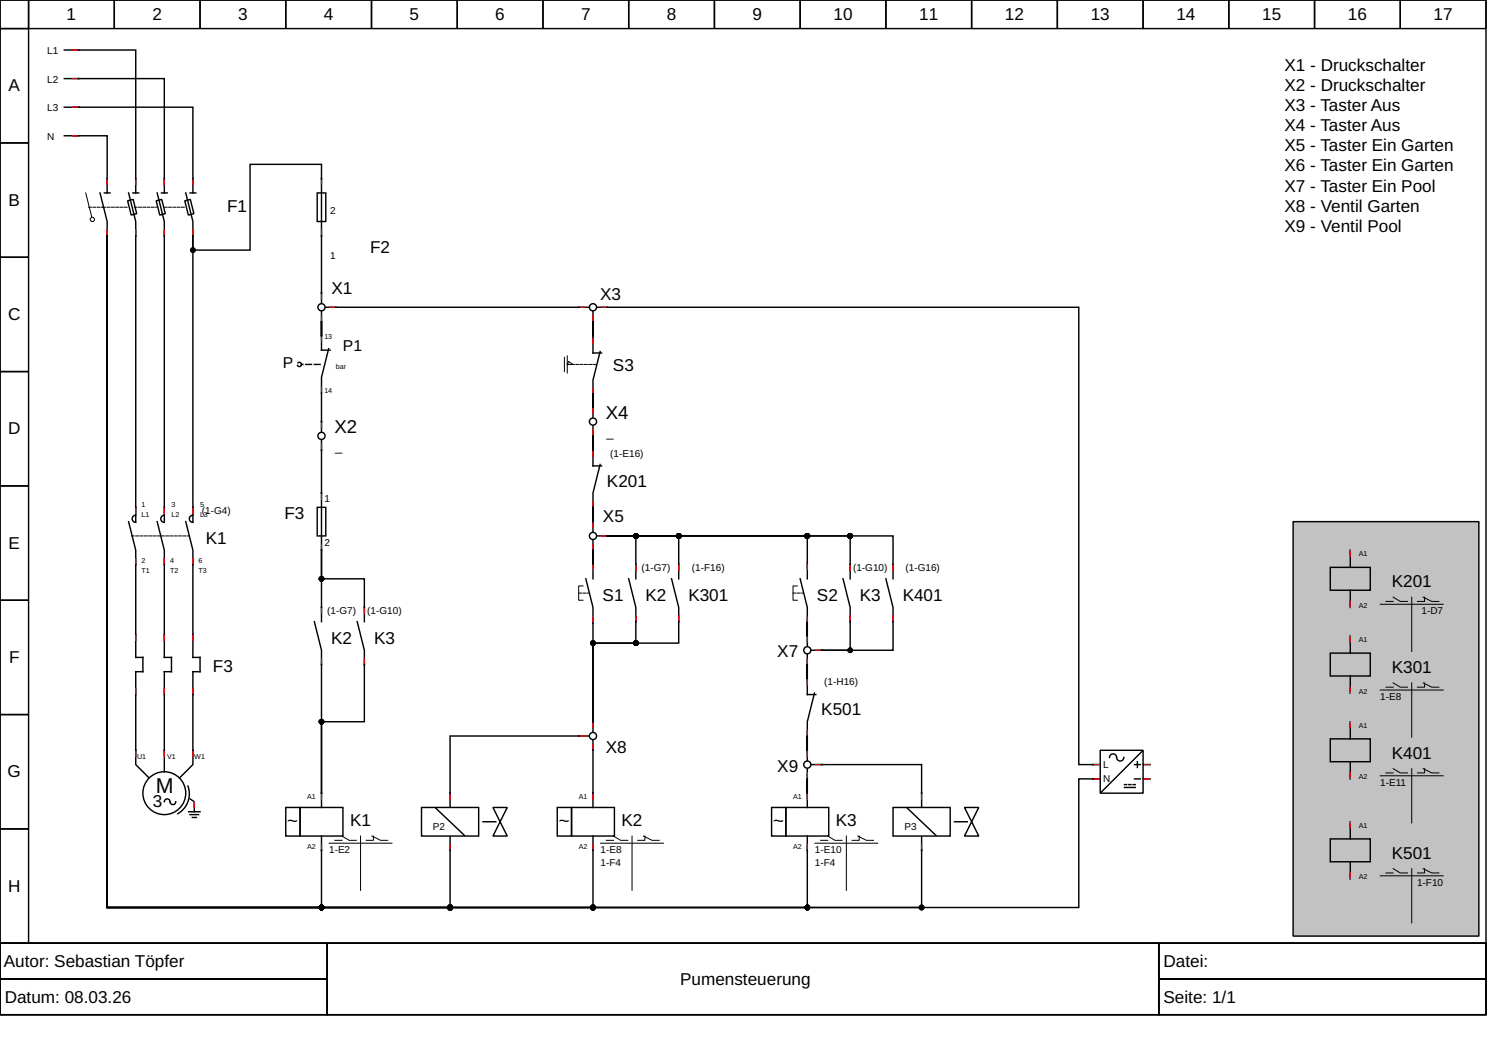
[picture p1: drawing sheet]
<svg xmlns="http://www.w3.org/2000/svg" width="297mm" height="210mm" viewBox="0 0 297 210" stroke-linecap="round" stroke-linejoin="round" font-family="sans-serif">
<g fill="none" stroke="#000" stroke-width=".29">
<path d="M0 0h296.8v188.4h-296.8zM0 0h5.7v5.7h-5.7zM5.7 0h17.1v5.7h-17.1zM22.8 0h17.2v5.7h-17.2zM40 0h17.1v5.7h-17.1zM57.1 0h17.1v5.7h-17.1zM74.2 0h17.1v5.7h-17.1zM91.3 0h17.2v5.7h-17.2zM108.5 0h17.1v5.7h-17.1zM125.6 0h17.1v5.7h-17.1zM142.7 0h17.1v5.7h-17.1zM159.8 0h17.2v5.7h-17.2z"/>
<path d="M177 0h17.1v5.7h-17.1zM194.1 0h17.1v5.7h-17.1zM211.2 0h17.1v5.7h-17.1zM228.3 0h17.2v5.7h-17.2zM245.5 0h17.1v5.7h-17.1zM262.6 0h17.1v5.7h-17.1zM279.7 0h17.1v5.7h-17.1zM0 5.7h5.7v22.8h-5.7zM0 28.5h5.7v22.9h-5.7zM0 51.4h5.7v22.8h-5.7zM0 74.2h5.7v22.8h-5.7zM0 97h5.7v22.9h-5.7z"/>
<path d="M0 119.9h5.7v22.8h-5.7zM0 142.7h5.7v22.8h-5.7zM0 165.5h5.7v22.9h-5.7zM0 188.4h296.8v14.3h-296.8zM0 188.4h65.4v7.1h-65.4zM0 195.5h65.4v7.2h-65.4zM65.4 188.4h166.1v14.3h-166.1zM231.5 188.4h65.3v7.1h-65.3zM231.5 195.5h65.3v7.2h-65.3z"/>
</g>
<path d="M258.3 104.2h37.1v82.8h-37.1z" fill="#c2c2c2" stroke="#000" stroke-width=".29"/>
<g fill="none" stroke="#000" stroke-width=".29">
<path d="M20 38.5l1.4 5.7v2.9M20.8 38.5h1.2M21.4 35.7v2.8M25.7 38.5l1.4 5.7v2.9M26.5 38.5h1.2M27.1 35.7v2.8M31.4 38.5l1.4 5.7v2.9M32.3 38.5h1.1M32.8 35.7v2.8M37.1 38.5l1.4 5.7v2.9M38 38.5h1.1M38.5 35.7v2.8"/>
<path d="M63.4 38.5h1.7v5.7h-1.7zM64.2 35.7v11.4M25.5 40.1l1.1-.3 .7 2.9-1.1 .3zM31.2 40.1l1.1-.3 .7 2.9-1.1 .3zM36.9 40.1l1.1-.3 .7 2.9-1.1 .3zM64.2 58.5v2M64.2 62.2v2M64.2 67.1v2.8h1.7M65.1 61.4h2M65.6 69.6l-1.4 5.8v2.8M115.6 61.4h2M118.5 62.2v2"/>
<path d="M119.3 61.4h2M64.2 84.2v2M64.2 87.9v2M118.5 81.3v2M118.5 85.1v2M118.5 104.2v2M118.5 107.9v2M119.3 107h2M125.6 115.6l1.4 5.7v2.9M127 112.7v2.9M161.3 135.6v3.1h1.7M162.7 138.4l-1.4 5.7v2.9"/>
<path d="M27.1 149.8v2.9l2.6 2.6M32.8 149.8v4.3M37.5 157a4.6 4.6 0 0 1-2 5.5M38 159.6l.8 .5v2M38.5 149.8v2.9l-2.5 2.6M115.6 147h2M118.5 144.1v2M118.5 147.8v2M184.1 158.4v11.4M32.8 160.1a.57 .57 0 0 1 .6-.5 .57 .57 0 0 1 .6 .5 .57 .57 0 0 0 .5 .6 .57 .57 0 0 0 .6-.6M37.7 162.1h2.3M38 162.7h1.7"/>
<path d="M38.4 163.3h.8"/>
<circle cx="64.2" cy="61.4" r=".71"/>
<circle cx="118.5" cy="61.4" r=".71"/>
<circle cx="64.2" cy="87.1" r=".71"/>
<circle cx="118.5" cy="84.2" r=".71"/>
<circle cx="118.5" cy="107" r=".71"/>
<circle cx="32.8" cy="158.4" r="4.3"/>
<circle cx="118.5" cy="147" r=".71"/>
</g>
<g fill="none" stroke="#000" stroke-width=".2">
<path d="M17.1 38.5l1.2 4.9"/>
<circle cx="18.4" cy="43.8" r=".43"/>
</g>
<path d="M17.7 41.4h2.9M20.6 41.4h5.1M26.8 41.4h4.6M32.8 41.4h4.3" fill="none" stroke="#000" stroke-width=".2" stroke-dasharray=".6 .3"/>
<g fill="none" stroke="#f00" stroke-width=".29">
<path d="M21.4 35.7v1.1M27.1 35.7v1.1M32.8 35.7v1.1M38.5 35.7v1.1M64.2 35.7v1.1M21.4 46v1.1M27.1 46v1.1M32.8 46v1.1M38.5 46v1.1M64.2 46v1.1M64.2 58.5v1.2M64.2 63.1v1.1"/>
<path d="M64.2 67.1v1.1M64.2 77.4v1.1M65.9 61.4h1.2M115.6 61.4h1.1M118.5 63.1v1.1M120.2 61.4h1.1M64.2 84.2v1.1M64.2 88.8v1.1M118.5 81.3v1.2M118.5 85.9v1.2M118.5 104.2v1.1M118.5 108.7v1.2"/>
<path d="M120.2 107h1.1M127 112.7v1.2M127 123v1.2M161.3 135.6v1.1M27.1 149.8v1.2M32.8 149.8v1.2M38.5 149.8v1.2M115.6 147h1.1M118.5 144.1v1.2M118.5 148.7v1.1M161.3 145.9v1.1M38.8 160.1v1.2"/>
</g>
<g fill="none" stroke="#00f" stroke-width=".29">
<path d="M21.4 35.7h.1M27.1 35.7h.1M32.8 35.7h.1M38.5 35.7h.1M64.2 35.7h.1M21.4 47.1h.1M27.1 47.1h.1M32.8 47.1h.1M38.5 47.1h.1M64.2 47.1h.1M64.2 58.5h.1M64.2 64.2h.1"/>
<path d="M64.2 67.1h.1M64.2 78.5h.1M67.1 61.4h.1M115.6 61.4h.1M118.5 64.2h.1M121.3 61.4h.1M64.2 84.2h.1M64.2 89.9h.1M118.5 81.3h.1M118.5 87.1h.1M118.5 104.2h.1M118.5 109.9h.1"/>
<path d="M121.3 107h.1M127 112.7h.1M127 124.2h.1M161.3 135.6h.1M27.1 149.8h.1M32.8 149.8h.1M38.5 149.8h.1M115.6 147h.1M118.5 144.1h.1M118.5 149.8h.1M161.3 147h.1M38.8 160.1h.1"/>
</g>
<g fill="none" stroke="#000" stroke-width=".29" stroke-dasharray="1.1 .6">
<path d="M63.9 72.8h-3.6"/>
<circle cx="59.8" cy="72.8" r=".43"/>
</g>
<path d="M178.4 161.3h11.4v5.7h-11.4z" fill-rule="evenodd" fill="#fff" stroke="#000" stroke-width=".29"/>
<g fill="none" stroke="#000" stroke-width=".29">
<path d="M12.8 15.7h2.9M12.8 10h2.9M12.8 21.4h2.9M12.8 27.1h2.9M118.5 67.4v3.1h1.7M119.9 70.2l-1.4 5.7v2.9M64.2 98.5v11.4M118.5 89.9v3.1h1.7M119.9 92.8l-1.4 5.7v2.8M25.7 104.2l1.4 5.7v2.8M27.1 102.9a.71 .71 0 0 0-.7 .7 .71 .71 0 0 0 .7 .7M27.1 101.3v2.9"/>
<path d="M31.4 104.2l1.4 5.7v2.8M32.8 102.9a.71 .71 0 0 0-.7 .7 .71 .71 0 0 0 .7 .7M32.8 101.3v2.9M37.1 104.2l1.4 5.7v2.8M38.5 102.9a.71 .71 0 0 0-.7 .7 .71 .71 0 0 0 .7 .7M38.5 101.3v2.9M63.4 101.3h1.7v5.7h-1.7zM117 115.6l1.5 5.7v2.9M118.5 112.7v2.9M134.1 115.6l1.5 5.7v2.9M135.6 112.7v2.9M159.8 115.6l1.5 5.7v2.9"/>
<path d="M161.3 112.7v2.9M168.4 115.6l1.4 5.7v2.9M169.8 112.7v2.9M177 115.6l1.4 5.7v2.9M178.4 112.7v2.9M265.7 113.3h8v4.6h-8zM269.7 109.9v3.4M269.7 117.9v3.4M27.1 127v4.3h1.4v2.8h-1.4v4.3M32.8 127v4.3h1.5v2.8h-1.5v4.3M38.5 127v4.3h1.5v2.8h-1.5v4.3M62.8 124.2l1.4 5.7v2.8"/>
<path d="M64.2 121.3v2.9M71.4 124.2l1.4 5.7v2.8M72.8 121.3v2.9M161.3 127v2M161.3 130.7v2M162.1 129.9h2M265.7 130.4h8v4.6h-8zM269.7 127v3.4M269.7 135v3.4M64.2 158.4v2.9M89.9 158.4v11.4M161.3 149.8v2"/>
<path d="M161.3 153.6v2M161.3 158.4v2.9M162.1 152.7h2M218.3 152.7h1.5M218.3 155.6h1.5M219.8 149.8h8.5v8.6h-8.5zM223.1 151.2a.71 .71 0 0 0-.8-.6 .71 .71 0 0 0-.7 .7M224.5 151.3a.71 .71 0 0 1-.7 .7 .71 .71 0 0 1-.7-.7M224.6 156.7h.5M224.6 157.3h2.2M225.5 156.7h.4M226.3 156.7h.5"/>
<path d="M226.6 152.7h1.2M226.6 155.6h1.2M227.2 152.1v1.2M228.2 150l-8.3 8.3M228.3 152.7h1.5M228.3 155.6h1.5M57.1 161.3h2.8v5.7h-2.8zM59.9 161.3h8.6v5.7h-8.6zM64.2 167v2.8M154.1 161.3h2.9v5.7h-2.9zM157 161.3h8.5v5.7h-8.5zM161.3 167v2.8"/>
<path d="M181.2 161.4l5.8 5.4M190.7 164.1h2.5M192.7 161.3h2.8l-2.8 5.7h2.8zM265.7 167.5h8v4.6h-8zM269.7 164.1v3.4M269.7 172.1v3.4"/>
<circle cx="161.3" cy="129.9" r=".71"/>
<circle cx="161.3" cy="152.7" r=".71"/>
</g>
<g fill="none" stroke="#f00" stroke-width=".29">
<path d="M14.6 10h1.1M14.6 15.7h1.1M14.6 21.4h1.1M14.6 27.1h1.1M118.5 67.4v1.1M118.5 77.6v1.2M64.2 98.5v1.1M118.5 89.9v1.2M27.1 101.3v1.2M27.1 111.6v1.1M32.8 101.3v1.2M32.8 111.6v1.1"/>
<path d="M38.5 101.3v1.2M38.5 111.6v1.1M64.2 108.7v1.2M118.5 100.2v1.1M118.5 112.5v1.1M135.6 112.7v1.2M161.3 112.5v1.1M169.8 112.7v1.2M178.4 112.7v1.2M269.7 109.9v1.1M27.1 126.7v1.2M27.1 137.6v1.1"/>
<path d="M32.8 126.7v1.2M32.8 137.6v1.1M38.5 126.7v1.2M38.5 137.6v1.1M64.2 121.3v1.1M64.2 131.6v1.1M72.8 121.3v1.1M72.8 131.6v1.1M118.5 123.3v1.1M135.6 123v1.2M161.3 123.3v1.1M161.3 127v1.2"/>
<path d="M161.3 131.6v1.1M163 129.9h1.1M169.8 123v1.2M178.4 123v1.2M269.7 120.2v1.1M269.7 127v1.2M269.7 137.3v1.1M64.2 158.4v1.2M161.3 149.8v1.2M161.3 154.4v1.2M161.3 158.4v1.2M163 152.7h1.1"/>
<path d="M184.1 158.4v1.2M218.3 152.7h1.2M218.3 155.6h1.2M228.6 152.7h1.2M228.6 155.6h1.2M64.2 168.7v1.1M161.3 168.7v1.1M184.1 168.7v1.1M269.7 164.1v1.2M269.7 174.4v1.1"/>
</g>
<g fill="none" stroke="#00f" stroke-width=".29">
<path d="M15.7 10h.1M15.7 15.7h.1M15.7 21.4h.1M15.7 27.1h.1M118.5 67.4h.1M118.5 78.8h.1M64.2 98.5h.1M118.5 89.9h.1M27.1 101.3h.1M27.1 112.7h.1M32.8 101.3h.1M32.8 112.7h.1"/>
<path d="M38.5 101.3h.1M38.5 112.7h.1M64.2 109.9h.1M118.5 101.3h.1M118.5 112.5h.1M135.6 112.7h.1M161.3 112.5h.1M169.8 112.7h.1M178.4 112.7h.1M269.7 109.9h.1M27.1 126.7h.1M27.1 138.7h.1"/>
<path d="M32.8 126.7h.1M32.8 138.7h.1M38.5 126.7h.1M38.5 138.7h.1M64.2 121.3h.1M64.2 132.7h.1M72.8 121.3h.1M72.8 132.7h.1M118.5 124.4h.1M135.6 124.2h.1M161.3 124.4h.1M161.3 127h.1"/>
<path d="M161.3 132.7h.1M164.1 129.9h.1M169.8 124.2h.1M178.4 124.2h.1M269.7 121.3h.1M269.7 127h.1M269.7 138.4h.1M64.2 158.4h.1M161.3 149.8h.1M161.3 155.6h.1M161.3 158.4h.1M164.1 152.7h.1"/>
<path d="M184.1 158.4h.1M218.3 152.7h.1M218.3 155.6h.1M229.8 152.7h.1M229.8 155.6h.1M64.2 169.8h.1M161.3 169.8h.1M184.1 169.8h.1M269.7 164.1h.1M269.7 175.5h.1"/>
</g>
<g fill="none" stroke="#000" stroke-width=".2">
<path d="M112.7 71.4v2.8M113.3 72.8l.3-.6 .9 .6M113.3 71.1v3.4M113.4 72.8h.9M116.5 117h-.9v2.9h.9M159.3 117h-.9v2.9h.9M278.3 119.3l1.4 .8h1.4M282 119.3v10.8M284.3 119.3l1.7 .8h1.4M284.6 119.3v.8h-1.5M275.7 137.8h12.6M275.7 120.7h12.6"/>
<path d="M276.9 137.2h1.4M276.9 120.1h1.4M278.3 136.4l1.4 .8h1.4M282 136.4v10.8M284.3 136.4l1.7 .8h1.4M284.6 136.4v.8h-1.5M65.7 168.4h12.6M66.9 167.8h1.4M68.3 167l1.4 .8h1.5M72 167v10.8M74.3 167l1.7 .8h1.4M74.6 167v.8h-1.4"/>
<path d="M162.8 168.4h12.5M163.9 167.8h1.5M165.4 167l1.4 .8h1.4M169.1 167v10.8M171.4 167l1.7 .8h1.4M171.6 167v.8h-1.4M275.7 174.9h12.6M276.9 174.3h1.4M278.3 173.5l1.4 .8h1.4M282 173.5v10.8M284.3 173.5l1.7 .8h1.4M284.6 173.5v.8h-1.5"/>
</g>
<path d="M113.3 72.8h5.7M26.3 107h11.4M115.6 118.5h2M158.4 118.5h2" fill="none" stroke="#000" stroke-width=".2" stroke-dasharray=".6 .3"/>
<path d="M84.2 161.3h11.4v5.7h-11.4z" fill-rule="evenodd" fill="#fff" stroke="#000" stroke-width=".29"/>
<g fill="none" stroke="#000" stroke-width=".29">
<path d="M15.7 15.7h17.1v20M15.7 10h11.4v25.7M15.7 27.1h5.7v8.6M15.7 21.4h22.8v14.3M64.2 35.7v-2.9h-14.3v17.1h-11.4v-2.8v54.2M21.4 47.1v134.1h97.1v-14.2M21.4 47.1v134.1h42.8v-11.4M21.4 47.1v134.1h68.5v-11.4M21.4 47.1v134.1h139.9v-11.4M21.4 47.1v134.1h162.7v-11.4M21.4 47.1v134.1h194.1v-25.6h2.8M27.1 47.1v54.2"/>
<path d="M32.8 47.1v54.2M64.2 47.1v11.4M64.2 78.5v5.7M64.2 64.2v2.9M67.1 61.4h48.5M118.5 64.2v3.2M118.5 78.8v2.5v-2.8v2.8M121.3 61.4h94.2v91.3h2.8M64.2 89.9v8.6M118.5 87.1v2.8M27.1 112.7v14M32.8 112.7v14"/>
<path d="M38.5 112.7v14M118.5 101.3v2.9M118.5 109.9v2.8v-2.8v2.6M121.3 107h57.1v5.7M121.3 107h48.5v5.7M121.3 107h40v5.5M121.3 107h5.7v5.7M121.3 107h14.3v5.7M27.1 138.7v11.1M32.8 138.7v11.1M38.5 138.7v11.1M64.2 121.3v-11.4v5.7h8.6v5.7"/>
<path d="M64.2 132.7v25.7v-14.3h8.6v-11.4M118.5 124.4v19.7M127 124.2v4.2h-8.5v15.7M135.6 124.2v4.2h-17.1v15.7M161.3 132.7v2.9M161.3 124.4v2.6v-2.8v2.8M169.8 124.2v5.7h-5.7h14.3v-5.7M115.6 147h-25.7v11.4M118.5 149.8v11.5M161.3 155.6v2.8M161.3 147v2.8M164.1 152.7h20v5.7"/>
<path d="M265.7 147.6h8v4.5h-8zM269.7 144.1v3.5M269.7 152.1v3.5M87.1 161.4l5.7 5.4M96.5 164.1h2.5M98.5 161.3h2.8l-2.8 5.7h2.8zM111.3 161.3h2.9v5.7h-2.9zM114.2 161.3h8.5v5.7h-8.5z"/>
</g>
<path d="M89.9 158.4v1.2M118.5 158.4v1.2M269.7 144.1v1.2M269.7 154.4v1.2M89.9 168.7v1.1M118.5 168.7v1.1" fill="none" stroke="#f00" stroke-width=".29"/>
<path d="M89.9 158.4h.1M118.5 158.4h.1M269.7 144.1h.1M269.7 155.6h.1M89.9 169.8h.1M118.5 169.8h.1" fill="none" stroke="#00f" stroke-width=".29"/>
<path d="M275.7 154.9h12.6M276.9 154.4h1.4M278.3 153.5l1.4 .9h1.4M282 153.5v10.9M284.3 153.5l1.7 .9h1.4M284.6 153.5v.9h-1.5M120 168.4h12.5M121.1 167.8h1.4M122.5 167l1.5 .8h1.4M126.3 167v10.8M128.5 167l1.7 .8h1.5M128.8 167v.8h-1.4" fill="none" stroke="#000" stroke-width=".2"/>
<g fill="#000" stroke="#000" stroke-width=".29">
<circle cx="38.5" cy="49.9" r=".43"/>
<circle cx="64.2" cy="115.6" r=".43"/>
<circle cx="127" cy="107" r=".43"/>
<circle cx="135.6" cy="107" r=".43"/>
<circle cx="161.3" cy="107" r=".43"/>
<circle cx="169.8" cy="107" r=".43"/>
<circle cx="118.5" cy="128.4" r=".43"/>
<circle cx="127" cy="128.4" r=".43"/>
<circle cx="169.8" cy="129.9" r=".43"/>
<circle cx="64.2" cy="144.1" r=".43"/>
<circle cx="64.2" cy="181.2" r=".43"/>
<circle cx="89.9" cy="181.2" r=".43"/>
<circle cx="118.5" cy="181.2" r=".43"/>
<circle cx="161.3" cy="181.2" r=".43"/>
<circle cx="184.1" cy="181.2" r=".43"/>
</g>
<text font-size="4.3" x="31.1" y="158.4">M</text>
<g font-size="3.7">
<text x="121" y="83.6">X4</text>
<text x="66.8" y="86.5">X2</text>
<text x="57.4" y="165.3">~</text>
<text x="111.6" y="165.3">~</text>
<text x="154.4" y="165.3">~</text>
</g>
<g font-size="3.4">
<text x="13.3" y="4">1</text>
<text x="30.4" y="4">2</text>
<text x="47.6" y="4">3</text>
<text x="64.7" y="4">4</text>
<text x="81.8" y="4">5</text>
<text x="98.9" y="4">6</text>
<text x="116.1" y="4">7</text>
<text x="133.2" y="4">8</text>
<text x="150.3" y="4">9</text>
<text x="166.5" y="4">10</text>
<text x="183.6" y="4">11</text>
<text x="200.7" y="4">12</text>
<text x="217.9" y="4">13</text>
<text x="235" y="4">14</text>
<text x="252.1" y="4">15</text>
<text x="269.2" y="4">16</text>
<text x="286.4" y="4">17</text>
<text x="256.6" y="14.3">X1 - Druckschalter</text>
<text x="1.7" y="18.3">A</text>
<text x="256.6" y="18.3">X2 - Druckschalter</text>
<text x="256.6" y="22.3">X3 - Taster Aus</text>
<text x="256.6" y="26.3">X4 - Taster Aus</text>
<text x="256.6" y="30.3">X5 - Taster Ein Garten</text>
<text x="256.6" y="34.3">X6 - Taster Ein Garten</text>
<text x="1.7" y="41.1">B</text>
<text x="256.6" y="38.2">X7 - Taster Ein Pool</text>
<text x="45.4" y="42.2">F1</text>
<text x="256.6" y="42.2">X8 - Ventil Garten</text>
<text x="256.6" y="46.2">X9 - Ventil Pool</text>
<text x="73.9" y="50.5">F2</text>
<text x="66.2" y="58.7">X1</text>
<text x="119.9" y="59.9">X3</text>
<text x="1.6" y="63.9">C</text>
<text x="122.4" y="74.1">S3</text>
<text x="1.6" y="86.8">D</text>
<text x="121.2" y="97.2">K201</text>
<text x="56.8" y="103.6">F3</text>
<text x="120.4" y="104.3">X5</text>
<text x="1.7" y="109.6">E</text>
<text x="41.1" y="108.6">K1</text>
<text x="278" y="117.3">K201</text>
<text x="120.4" y="120">S1</text>
<text x="128.9" y="120">K2</text>
<text x="137.5" y="120">K301</text>
<text x="163.2" y="120">S2</text>
<text x="171.8" y="120">K3</text>
<text x="180.3" y="120">K401</text>
<text x="66.1" y="128.6">K2</text>
<text x="74.7" y="128.6">K3</text>
<text x="155.3" y="131.3">X7</text>
<text x="1.8" y="132.4">F</text>
<text x="42.5" y="134.1">F3</text>
<text x="278" y="134.4">K301</text>
<text x="164" y="142.9">K501</text>
<text x="1.5" y="155.3">G</text>
<text x="121" y="150.4">X8</text>
<text x="155.3" y="154.1">X9</text>
<text x="278" y="151.5">K401</text>
<text x="30.5" y="161.3">3</text>
<text x="69.9" y="165">K1</text>
<text x="124.2" y="165">K2</text>
<text x="167" y="165">K3</text>
<text x="278" y="171.5">K501</text>
<text x="1.6" y="178.1">H</text>
<text x=".8" y="193.1">Autor: Sebastian Töpfer</text>
<text x="135.9" y="196.7">Pumensteuerung</text>
<text x="232.4" y="193.1">Datei:</text>
<text x=".9" y="200.2">Datum: 08.03.26</text>
<text x="232.4" y="200.2">Seite: 1/1</text>
</g>
<g font-size="3.1">
<text x="68.5" y="70.1">P1</text>
<text x="56.5" y="73.5">P</text>
</g>
<g font-size="2.6">
<text x="121.2" y="87.2">_</text>
<text x="66.9" y="90.1">_</text>
</g>
<g font-size="2">
<text x="9.4" y="10.8">L1</text>
<text x="9.4" y="16.6">L2</text>
<text x="9.4" y="22.3">L3</text>
<text x="9.4" y="28">N</text>
<text x="65.9" y="42.8">2</text>
<text x="65.9" y="51.7">1</text>
<text x="121.9" y="91.2">(1-E16)</text>
<text x="64.8" y="100.2">1</text>
<text x="40.3" y="102.6">(1-G4)</text>
<text x="64.8" y="109">2</text>
<text x="128.2" y="114">(1-G7)</text>
<text x="138.2" y="114">(1-F16)</text>
<text x="170.4" y="114">(1-G10)</text>
<text x="180.9" y="114">(1-G16)</text>
<text x="65.4" y="122.6">(1-G7)</text>
<text x="73.4" y="122.6">(1-G10)</text>
<text x="284" y="122.7">1-D7</text>
<text x="164.7" y="136.9">(1-H16)</text>
<text x="275.7" y="139.8">1-E8</text>
<text x="220.3" y="153.4">L</text>
<text x="220.3" y="156.1">N</text>
<text x="275.7" y="156.9">1-E11</text>
<text x="86.5" y="165.8">P2</text>
<text x="180.7" y="165.8">P3</text>
<text x="65.7" y="170.4">1-E2</text>
<text x="120" y="170.4">1-E8</text>
<text x="120" y="173">1-F4</text>
<text x="162.8" y="170.4">1-E10</text>
<text x="162.8" y="173">1-F4</text>
<text x="283.1" y="176.9">1-F10</text>
</g>
<g font-size="1.4">
<text x="64.8" y="67.6">13</text>
<text x="67.1" y="73.7">bar</text>
<text x="64.8" y="78.5">14</text>
<text x="28.3" y="101.3">1</text>
<text x="34.3" y="101.3">3</text>
<text x="40" y="101.3">5</text>
<text x="28.3" y="103.3">L1</text>
<text x="34.3" y="103.3">L2</text>
<text x="40" y="103.3">L3</text>
<text x="28.3" y="112.5">2</text>
<text x="34" y="112.5">4</text>
<text x="39.7" y="112.5">6</text>
<text x="271.4" y="111.1">A1</text>
<text x="28.3" y="114.5">T1</text>
<text x="34" y="114.5">T2</text>
<text x="39.7" y="114.5">T3</text>
<text x="271.4" y="121.4">A2</text>
<text x="271.4" y="128.2">A1</text>
<text x="271.4" y="138.5">A2</text>
<text x="271.4" y="145.4">A1</text>
<text x="27.4" y="151.6">U1</text>
<text x="33.4" y="151.6">V1</text>
<text x="38.8" y="151.6">W1</text>
<text x="271.4" y="155.7">A2</text>
<text x="61.4" y="159.6">A1</text>
<text x="115.6" y="159.6">A1</text>
<text x="158.4" y="159.6">A1</text>
<text x="271.4" y="165.4">A1</text>
<text x="61.4" y="169.5">A2</text>
<text x="115.6" y="169.5">A2</text>
<text x="158.4" y="169.5">A2</text>
<text x="271.4" y="175.6">A2</text>
</g>
</svg>
